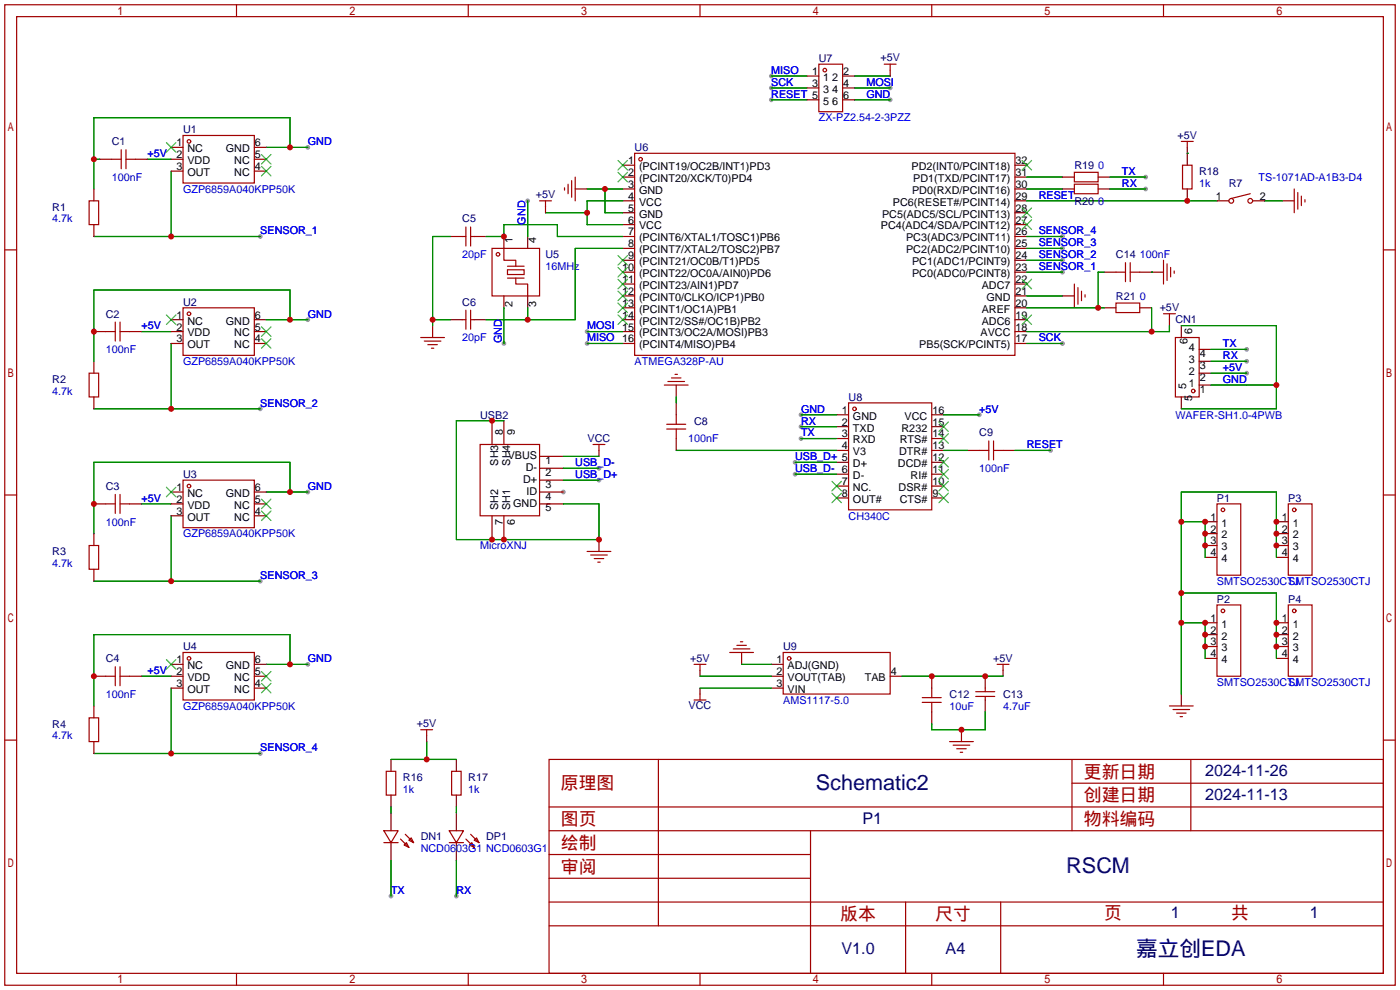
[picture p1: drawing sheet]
<svg xmlns="http://www.w3.org/2000/svg" width="299mm" height="212mm" viewBox="0 0 299 212" stroke-linecap="round" stroke-linejoin="round" font-family="sans-serif">
<g fill="#999">
<circle cx="120.4" cy="105.2" r=".51"/>
<circle cx="227.1" cy="53.1" r=".51"/>
<circle cx="227.1" cy="55.6" r=".51"/>
<circle cx="227.1" cy="58.2" r=".51"/>
<circle cx="227.1" cy="50.5" r=".51"/>
<circle cx="171.2" cy="88.6" r=".51"/>
<circle cx="171.2" cy="91.2" r=".51"/>
<circle cx="171.2" cy="93.7" r=".51"/>
<circle cx="169.9" cy="98.8" r=".51"/>
<circle cx="169.9" cy="101.3" r=".51"/>
<circle cx="209.3" cy="88.6" r=".51"/>
<circle cx="112.8" cy="42.9" r=".51"/>
<circle cx="107.7" cy="73.4" r=".51"/>
<circle cx="65.8" cy="142" r=".51"/>
<circle cx="55.6" cy="161" r=".51"/>
<circle cx="65.8" cy="105.2" r=".51"/>
<circle cx="55.6" cy="124.2" r=".51"/>
<circle cx="55.6" cy="87.4" r=".51"/>
<circle cx="65.8" cy="31.5" r=".51"/>
<circle cx="55.6" cy="50.5" r=".51"/>
<circle cx="65.8" cy="68.3" r=".51"/>
<circle cx="83.6" cy="191.5" r=".51"/>
<circle cx="97.5" cy="191.5" r=".51"/>
<circle cx="224.5" cy="96.3" r=".51"/>
<circle cx="128" cy="100.1" r=".51"/>
<circle cx="128" cy="102.6" r=".51"/>
<circle cx="266.4" cy="74.7" r=".51"/>
<circle cx="266.4" cy="77.2" r=".51"/>
<circle cx="266.4" cy="79.8" r=".51"/>
<circle cx="244.9" cy="37.8" r=".51"/>
<circle cx="244.9" cy="40.4" r=".51"/>
<circle cx="190.2" cy="21.3" r=".51"/>
<circle cx="190.2" cy="18.8" r=".51"/>
<circle cx="164.8" cy="21.3" r=".51"/>
<circle cx="164.8" cy="18.8" r=".51"/>
<circle cx="164.8" cy="16.3" r=".51"/>
<circle cx="125.5" cy="73.4" r=".51"/>
<circle cx="125.5" cy="70.9" r=".51"/>
<circle cx="227.1" cy="73.4" r=".51"/>
</g>
<g fill="none" stroke="#a10000" stroke-width=".25">
<path d="M1 1h297.2v209.6h-297.2zM3.6 3.6h292.1v204.4h-292.1zM50.5 1v2.6M100.1 1v2.6M149.6 1v2.6M175 13.7h5.1v10.2h-5.1zM189 13.7h2.5M190.2 13.7v1.3M199.1 1v2.6M248.7 1v2.6M23.9 34h2M25.9 32v4.1"/>
<path d="M26.9 34h2.1M26.9 32v4.1M39.1 29h15.3v10.1h-15.3zM121.4 39.4v2M122.2 38.6v3.6M122.9 37.8v5.1M135.6 32.8h81.3v43.1h-81.3zM229.6 36.8h5.1v2.1h-5.1zM229.6 39.4h5.1v2h-5.1zM252.5 30.2h2.5M252.7 35.3h2.1v5.1h-2.1zM253.7 30.2v1.3"/>
<path d="M1 53.4h2.6M19 42.9h2.1v5.1h-2.1zM98.8 50.5h.8M99.6 48.5v4.1M100.6 48.5v4.1M100.6 50.5h.7M105.2 53.1h10.1v10.1h-10.1zM107.7 53.1v2.5h2.5v1.3M108.5 57.7h3.5v1h-3.5zM108.5 56.9h3.5M108.5 59.4h3.5M110.2 59.4v1.3h2.6v2.5"/>
<path d="M115.3 42.9h2.6M116.6 42.9v1.3M120.6 40.1v.5M238.5 58.2h2M240.5 56.1v4.1M241.6 56.1v4.1M241.6 58.2h2M248.7 55.6v5.1M249.4 56.4v3.5M250.2 57.2v2M251 57.9v.5M267.2 41.4l-4.1 1"/>
<path d="M276.6 40.4v5.1M277.4 41.1v3.6M278.1 41.9v2M278.9 42.7v.5M295.7 53.4h2.5M19 79.8h2.1v5h-2.1zM22.6 70.9h2M24.6 68.8v4.1M25.7 68.8v4.1M25.7 70.9h2M39.1 65.8h15.3v10.1h-15.3zM89.9 72.1h5.1"/>
<path d="M90.7 72.9h3.5M91.4 73.7h2.1M92.2 74.4h.5M98.8 68.3h.8M99.6 66.3v4.1M100.6 66.3v4.1M100.6 68.3h.7M229.6 60.7v5.1M230.4 61.5v3.5M231.1 62.2v2.1M231.9 63v.5M238.5 64.8h5.1v2h-5.1z"/>
<path d="M248.7 67.1h2.5M249.9 67.1v1.2M251.2 72.1h5.1v12.7h-5.1zM102.6 95h12.7v15.2h-12.7zM126.7 95h2.6M128 95v1.3M142 82.3h5.1M142.5 91.7h4.1M142.5 90.7h4.1M142.7 81.5h3.6M143.5 80.8h2M144.3 80h.5"/>
<path d="M144.5 88.6v2.1M144.5 91.7v2M181.4 86.1h17.7v22.9h-17.7zM209.3 96.3h2M211.3 94.2v4.1M212.3 96.3h2.1M212.3 94.2v4.1M1 105.8h2.6M19 116.6h2.1v5.1h-2.1zM22.6 107.7h2M24.6 105.7v4M25.7 105.7v4"/>
<path d="M25.7 107.7h2M39.1 102.6h15.3v10.2h-15.3zM125.5 117.9h5.1M126.2 118.6h3.6M127 119.4h2M260.1 107.7h5.1v15.2h-5.1zM275.3 107.7h5.1v15.2h-5.1zM295.7 105.8h2.5M39.1 139.4h15.3v10.2h-15.3zM127.8 120.1h.5M156 139.4h5M156.7 138.7h3.6"/>
<path d="M157.5 137.9h2M158.2 137.2h.5M167.4 139.4h22.8v8.9h-22.8zM260.1 129.3h5.1v15.2h-5.1zM275.3 129.3h5.1v15.2h-5.1zM1 158.2h2.6M19 153.4h2.1v5.1h-2.1zM22.6 144.5h2M24.6 142.5v4.1M25.7 144.5h2M25.7 142.5v4.1M89.9 156h2.6"/>
<path d="M91.2 156v1.2M148.3 149.6h2.6M148.3 142h2.6M149.6 142v1.3M149.6 148.3v1.3M197.1 150.1h4.1M197.1 149.1h4.1M199.1 147.1v2M199.1 150.1v2M202.9 158.5h5.1M203.7 159.3h3.6M208.5 148.8h4.1"/>
<path d="M208.5 147.8h4.1M210.6 147.1v.7M210.6 148.8v.8M213.1 142h2.5M214.4 142v1.3M249.9 150.9h5.1M250.7 151.6h3.6M251.5 152.4h2M252.2 153.2h.5M295.7 158.2h2.5M82 177.5h3.1l-1.5 2.6zM82.5 164.8h2.1v5.1h-2.1z"/>
<path d="M85.6 179.3l1.8 1.8M86.6 178.3l1.8 1.8M87.9 179.1l.5 1-1-.5zM96 177.5h3.1l-1.6 2.6zM96.5 164.8h2.1v5.1h-2.1zM99.6 179.3l1.7 1.8M100.6 178.3l1.8 1.8M101.9 179.1l.5 1-1.1-.5zM117.3 162.3h178.4v45.7h-178.4zM117.3 177.5h178.4M117.3 172.5h178.4M140.7 162.3v35.6"/>
<path d="M173.2 177.5v30.5M204.5 160h2M205.2 160.8h.5M229.1 162.3v15.2M229.1 167.4h66.6M254.5 162.3v15.2M82 180.1h3.1M86.4 180.6l.5-.5 .5 1zM96 180.1h3.1M100.3 180.6l.5-.5 .5 1zM117.3 182.6h55.9M117.3 197.9h178.4"/>
<path d="M117.3 192.8h178.4M117.3 187.7h55.9M193.5 192.8v15.2M213.9 192.8v15.2M50.5 208v2.6M100.1 208v2.6M149.6 208v2.6M199.1 208v2.6M248.7 208v2.6"/>
<circle cx="176.3" cy="15" r=".38"/>
<circle cx="40.4" cy="30.2" r=".38"/>
<circle cx="136.9" cy="34" r=".38"/>
<circle cx="106.4" cy="54.4" r=".38"/>
<circle cx="263.1" cy="42.9" r=".51"/>
<circle cx="267.2" cy="42.9" r=".51"/>
<circle cx="40.4" cy="67.1" r=".38"/>
<circle cx="182.6" cy="87.4" r=".38"/>
<circle cx="255" cy="83.6" r=".38"/>
<circle cx="40.4" cy="103.9" r=".38"/>
<circle cx="261.4" cy="109" r=".38"/>
<circle cx="276.6" cy="109" r=".38"/>
<circle cx="261.4" cy="130.6" r=".38"/>
<circle cx="276.6" cy="130.6" r=".38"/>
<circle cx="40.4" cy="140.7" r=".38"/>
<circle cx="168.7" cy="140.7" r=".38"/>
</g>
<g fill="none" stroke="#870000" stroke-width=".25">
<path d="M172.5 16.3h2.5M172.5 18.8h2.5M180.1 16.3h2.5M180.1 18.8h2.5M190.2 15v1.3M21.3 34h2.6M29 34h2.5M36.6 34h2.5M36.6 31.5h2.5M36.6 36.6h2.5M54.4 34h2.5M54.4 31.5h2.5"/>
<path d="M54.4 36.6h2.5M133.1 35.3h2.5M133.1 37.8h2.5M172.5 21.3h2.5M180.1 21.3h2.5M216.9 35.3h2.6M216.9 37.8h2.6M227.1 37.8h2.5M234.7 37.8h2.5M253.7 31.5v3.8M20.1 40.4v2.5M20.1 48v2.5"/>
<path d="M96.3 50.5h2.5M101.3 50.5h2.6M107.7 50.5v2.6M112.8 50.5v2.6M116.6 44.2v1.3M122.9 40.4h2.6M133.1 40.4h2.5M133.1 42.9h2.5M133.1 45.5h2.5M133.1 48h2.5M133.1 50.5h2.5M133.1 53.1h2.5"/>
<path d="M133.1 55.6h2.5M133.1 58.2h2.5M216.9 40.4h2.6M216.9 42.9h2.6M216.9 45.5h2.6M216.9 48h2.6M216.9 50.5h2.6M216.9 53.1h2.6M216.9 55.6h2.6M216.9 58.2h2.6M227.1 40.4h2.5M234.7 40.4h2.5"/>
<path d="M236 58.2h2.5M243.6 58.2h5.1M253.7 40.4v2.5M260.1 42.9h2.5M267.7 42.9h2.6M274.1 42.9h2.5M20.1 70.9h2.5M20.1 77.2v2.6M27.7 70.9h2.5M36.6 68.3h2.5M36.6 70.9h2.5M36.6 73.4h2.5"/>
<path d="M54.4 68.3h2.5M54.4 70.9h2.5M54.4 73.4h2.5M92.5 69.6v2.5M96.3 68.3h2.5M101.3 68.3h2.6M107.7 63.2v2.6M112.8 63.2v2.6M133.1 60.7h2.5M133.1 63.2h2.5M133.1 65.8h2.5M133.1 68.3h2.5"/>
<path d="M133.1 70.9h2.5M133.1 73.4h2.5M216.9 60.7h2.6M216.9 63.2h2.6M216.9 65.8h2.6M216.9 68.3h2.6M216.9 70.9h2.6M216.9 73.4h2.6M227.1 63.2h2.5M236 65.8h2.5M243.6 65.8h2.5M249.9 68.3v1.3"/>
<path d="M252.5 69.6v2.5M256.3 79.8h2.5M256.3 77.2h2.5M256.3 74.7h2.5M20.1 84.8v2.6M105.2 89.9v5.1M107.7 89.9v5.1M115.3 97.5h5.1M128 96.3v1.2M144.5 82.3v2.5M144.5 86.1v2.5M144.5 93.7v2.6"/>
<path d="M178.8 88.6h2.6M178.8 91.2h2.6M178.8 93.7h2.6M178.8 96.3h2.6M178.8 98.8h2.6M199.1 88.6h2.6M199.1 91.2h2.6M199.1 93.7h2.6M199.1 96.3h2.6M199.1 98.8h2.6M206.8 96.3h2.5M214.4 96.3h2.5"/>
<path d="M252.5 84.8v2.6M256.3 82.3h2.5M20.1 114v2.6M20.1 107.7h2.5M27.7 107.7h2.5M36.6 107.7h2.5M36.6 105.2h2.5M36.6 110.2h2.5M54.4 107.7h2.5M54.4 105.2h2.5M54.4 110.2h2.5M105.2 110.2v5.1"/>
<path d="M107.7 110.2v5.1M115.3 107.7h5.1M115.3 105.2h5.1M115.3 102.6h5.1M115.3 100.1h5.1M128 115.3v2.6M178.8 101.3h2.6M178.8 103.9h2.6M178.8 106.4h2.6M199.1 101.3h2.6M199.1 103.9h2.6M199.1 106.4h2.6"/>
<path d="M257.6 111.5h2.5M257.6 114h2.5M257.6 116.6h2.5M257.6 119.1h2.5M272.8 111.5h2.5M272.8 114h2.5M272.8 116.6h2.5M272.8 119.1h2.5M20.1 121.7v2.5M158.5 139.4v2.6M257.6 133.1h2.5M257.6 135.6h2.5"/>
<path d="M257.6 138.2h2.5M272.8 133.1h2.5M272.8 135.6h2.5M272.8 138.2h2.5M20.1 150.9v2.5M20.1 158.5v2.5M20.1 144.5h2.5M27.7 144.5h2.5M36.6 144.5h2.5M36.6 142h2.5M36.6 147.1h2.5M54.4 144.5h2.5"/>
<path d="M54.4 142h2.5M54.4 147.1h2.5M91.2 157.2v1.3M149.6 143.3v1.2M149.6 147.1v1.2M164.8 144.5h2.6M164.8 142h2.6M164.8 147.1h2.6M190.2 144.5h2.6M199.1 144.5v2.6M199.1 152.1v2.6M205.5 156v2.5"/>
<path d="M210.6 144.5v2.6M210.6 149.6v2.5M214.4 143.3v1.2M252.5 148.3v2.6M257.6 140.7h2.5M272.8 140.7h2.5M83.6 162.3v2.5M83.6 169.9v2.6M83.6 173.7v3.8M97.5 162.3v2.5M97.5 169.9v2.6M97.5 173.7v3.8"/>
<path d="M83.6 180.1v3.8M97.5 180.1v3.8"/>
</g>
<g fill="none" stroke="#3c3" stroke-width=".25">
<path d="M35.6 30.5l2 2M37.6 30.5l-2 2M55.9 33l2 2.1M55.9 35.6l2 2M57.9 33l-2 2.1M57.9 35.6l-2 2M132.1 34.3l2 2M132.1 36.8l2 2.1M134.1 34.3l-2 2M134.1 36.8l-2 2.1M218.4 34.3l2.1 2M220.5 34.3l-2.1 2"/>
<path d="M132.1 54.6l2 2M132.1 57.2l2 2M132.1 59.7l2 2M134.1 54.6l-2 2M134.1 57.2l-2 2M134.1 59.7l-2 2M218.4 59.7l2.1 2M218.4 47l2.1 2M218.4 44.4l2.1 2.1M220.5 59.7l-2.1 2M220.5 47l-2.1 2M220.5 44.4l-2.1 2.1"/>
<path d="M35.6 67.3l2 2M37.6 67.3l-2 2M55.9 69.8l2 2.1M55.9 72.4l2 2M57.9 69.8l-2 2.1M57.9 72.4l-2 2M132.1 62.2l2 2.1M132.1 64.8l2 2M132.1 67.3l2 2M134.1 62.2l-2 2.1M134.1 64.8l-2 2M134.1 67.3l-2 2"/>
<path d="M218.4 67.3l2.1 2M220.5 67.3l-2.1 2M200.7 97.8l2 2M200.7 92.7l2 2M200.7 90.2l2 2M202.7 97.8l-2 2M202.7 92.7l-2 2M202.7 90.2l-2 2M35.6 104.1l2 2.1M37.6 104.1l-2 2.1M55.9 106.7l2 2M55.9 109.2l2 2.1"/>
<path d="M57.9 106.7l-2 2M57.9 109.2l-2 2.1M177.8 102.9l2 2M177.8 105.4l2 2M179.8 102.9l-2 2M179.8 105.4l-2 2M200.7 105.4l2 2M200.7 102.9l2 2M200.7 100.3l2 2.1M202.7 105.4l-2 2M202.7 102.9l-2 2M202.7 100.3l-2 2.1"/>
<path d="M35.6 141l2 2M37.6 141l-2 2M55.9 143.5l2 2M55.9 146.1l2 2M57.9 143.5l-2 2M57.9 146.1l-2 2"/>
</g>
<g fill="none" stroke="#008700" stroke-width=".25">
<path d="M164.8 18.8h7.7M164.8 16.3h7.7M182.6 18.8h7.6M182.6 16.3h7.6M20.1 34h1.2M31.5 34h5.1M36.6 36.6v13.9M56.9 31.5h8.9M62 31.5v-6.4h-41.9v15.3M164.8 21.3h7.7M182.6 21.3h7.6M219.5 37.8h7.6"/>
<path d="M237.2 37.8h7.7M253.7 32.8h.1M20.1 50.5h35.5M96.3 50.5h-3.8v19.1M103.9 50.5h3.8v-2.5h11.4v2.5h14M112.8 42.9v7.6M116.6 45.5h8.9M125.5 40.4h7.6M129.3 40.4v5.1h3.8M133.1 42.9h-7.6v5.1h7.6M133.1 53.1h-10.2v15.2h-19M219.5 42.9h40.6"/>
<path d="M219.5 40.4h7.6M219.5 53.1h7.6M219.5 55.6h7.6M219.5 58.2h7.6M219.5 50.5h7.6M236 58.2h-1.3v7.6M237.2 40.4h7.7M246.1 58.2h.1M270.3 42.9h3.8M30.2 70.9h6.4M36.6 73.4v14M56.9 68.3h8.9"/>
<path d="M62 68.3v-6.3h-41.9v15.2M92.5 68.3h3.8M107.7 65.8v7.6M112.8 65.8v2.5M125.5 70.9h7.6M125.5 73.4h7.6M219.5 63.2h7.6M219.5 65.8h16.5M219.5 73.4h7.6M246.1 65.8v5.1M249.9 69.6v1.3h-30.4M252.5 69.6h20.3v17.8h-20.3"/>
<path d="M258.8 74.7h7.6M258.8 77.2h7.6M258.8 79.8h7.6M20.1 87.4h35.5M107.7 89.9h-10.2v25.4h30.5v-7.6h-7.6M120.4 97.5h7.6M144.5 96.3h34.3M144.5 84.8v1.3M169.9 98.8h8.9M171.2 88.6h7.6M171.2 91.2h7.6M171.2 93.7h7.6"/>
<path d="M201.7 88.6h7.6M201.7 96.3h5.1M216.9 96.3h7.6M258.8 82.3h14M30.2 107.7h6.4M36.6 110.2v14M56.9 105.2h8.9M62 105.2v-6.4h-41.9v15.2M120.4 100.1h7.6M120.4 102.6h7.6M169.9 101.3h8.9M252.5 111.5h5.1v7.6"/>
<path d="M272.8 119.1v-13.9h-20.3v43.1M20.1 124.2h35.5M252.5 133.1h5.1v7.6M252.5 126.7h20.3v14M30.2 144.5h6.4M36.6 147.1v13.9M56.9 142h8.9M62 142v-6.4h-41.9v15.3M91.2 158.5v3.8M149.6 144.5h15.2M149.6 147.1h15.2M158.5 142h6.3"/>
<path d="M192.8 144.5h21.6M210.6 152.1v3.9h-11.5v-1.3M20.1 161h35.5M83.6 172.5v1.2M83.6 162.3h13.9M97.5 172.5v1.2M83.6 183.9v7.6M97.5 183.9v7.6"/>
</g>
<g fill="#c00">
<circle cx="125.5" cy="45.5" r=".63"/>
<circle cx="129.3" cy="40.4" r=".63"/>
<circle cx="253.7" cy="42.9" r=".63"/>
<circle cx="257.6" cy="111.5" r=".63"/>
<circle cx="252.5" cy="111.5" r=".63"/>
<circle cx="252.5" cy="126.7" r=".63"/>
<circle cx="252.5" cy="133.1" r=".63"/>
<circle cx="257.6" cy="133.1" r=".63"/>
<circle cx="272.8" cy="133.1" r=".63"/>
<circle cx="257.6" cy="114" r=".63"/>
<circle cx="257.6" cy="116.6" r=".63"/>
<circle cx="272.8" cy="111.5" r=".63"/>
<circle cx="272.8" cy="114" r=".63"/>
<circle cx="272.8" cy="116.6" r=".63"/>
<circle cx="257.6" cy="135.6" r=".63"/>
<circle cx="257.6" cy="138.2" r=".63"/>
<circle cx="272.8" cy="135.6" r=".63"/>
<circle cx="272.8" cy="138.2" r=".63"/>
<circle cx="107.7" cy="50.5" r=".63"/>
<circle cx="92.5" cy="68.3" r=".63"/>
<circle cx="112.8" cy="68.3" r=".63"/>
<circle cx="62" cy="142" r=".63"/>
<circle cx="20.1" cy="144.5" r=".63"/>
<circle cx="36.6" cy="161" r=".63"/>
<circle cx="62" cy="105.2" r=".63"/>
<circle cx="20.1" cy="107.7" r=".63"/>
<circle cx="36.6" cy="124.2" r=".63"/>
<circle cx="36.6" cy="87.4" r=".63"/>
<circle cx="62" cy="31.5" r=".63"/>
<circle cx="20.1" cy="34" r=".63"/>
<circle cx="36.6" cy="50.5" r=".63"/>
<circle cx="62" cy="68.3" r=".63"/>
<circle cx="20.1" cy="70.9" r=".63"/>
<circle cx="91.2" cy="162.3" r=".63"/>
<circle cx="199.1" cy="144.5" r=".63"/>
<circle cx="210.6" cy="144.5" r=".63"/>
<circle cx="205.5" cy="156" r=".63"/>
<circle cx="105.2" cy="115.3" r=".63"/>
<circle cx="107.7" cy="115.3" r=".63"/>
<circle cx="128" cy="115.3" r=".63"/>
<circle cx="105.2" cy="89.9" r=".63"/>
<circle cx="272.8" cy="82.3" r=".63"/>
<circle cx="246.1" cy="70.9" r=".63"/>
<circle cx="234.7" cy="65.8" r=".63"/>
</g>
<g font-size="4.6" fill="#000080">
<text x="174.4" y="168.8">Schematic2</text>
<text x="227.9" y="186.6">RSCM</text>
<text x="242.8" y="204.3">嘉立创EDA</text>
</g>
<g font-size="3.8" fill="#a00000">
<text x="231.6" y="166.2">更新日期</text>
<text x="119.9" y="168.7">原理图</text>
<text x="231.6" y="171.3">创建日期</text>
<text x="119.9" y="176.3">图页</text>
<text x="231.6" y="176.3">物料编码</text>
<text x="119.9" y="181.4">绘制</text>
<text x="119.9" y="186.5">审阅</text>
<text x="179.6" y="196.7">版本</text>
<text x="199.9" y="196.7">尺寸</text>
<text x="236" y="196.4">页</text>
<text x="263.1" y="196.4">共</text>
</g>
<g font-size="3.5" fill="#000080">
<text x="257.6" y="165.9">2024-11-26</text>
<text x="257.6" y="171">2024-11-13</text>
<text x="184.3" y="176">P1</text>
<text x="250.2" y="196.1">1</text>
<text x="280" y="196.1">1</text>
<text x="179.8" y="204">V1.0</text>
<text x="202.1" y="204">A4</text>
</g>
<g font-size="2.3" fill="#00f">
<text x="164.8" y="15.8">MISO</text>
<text x="164.8" y="20.9">RESET 5</text>
<text x="164.8" y="18.3">SCK</text>
<text x="185.2" y="20.9">GND</text>
<text x="185.2" y="18.3">MOSI</text>
<text x="175" y="26">ZX-PZ2.54-2-3PZZ</text>
<text x="31.5" y="33.6">+5V</text>
<text x="65.8" y="31">GND</text>
<text x="23.9" y="38.7">100nF</text>
<text x="39.1" y="41.2">GZP6859A040KPP50K</text>
<text x="234.7" y="36.1">0</text>
<text x="239.8" y="37.4">TX</text>
<text x="239.8" y="39.9">RX</text>
<text x="256.3" y="39.9">1k</text>
<text x="269" y="38.7">TS-1071AD-A1B3-D4</text>
<text x="11.2" y="47.5">4.7k</text>
<text x="222" y="42.5">RESET</text>
<text x="234.7" y="43.7">0</text>
<text x="55.6" y="50.1">SENSOR_1</text>
<text x="112.3" y="48" transform="rotate(-90 112.3 48)">GND</text>
<text x="222" y="52.6">SENSOR_3</text>
<text x="222" y="50.1">SENSOR_4</text>
<text x="98.8" y="55.2">20pF</text>
<text x="116.6" y="57.7">16MHz</text>
<text x="222" y="55.2">SENSOR_2</text>
<text x="222" y="57.7">SENSOR_1</text>
<text x="243.6" y="55.2">100nF</text>
<text x="243.6" y="64.1">0</text>
<text x="30.2" y="70.4">+5V</text>
<text x="65.8" y="67.9">GND</text>
<text x="125.5" y="70.4">MOSI 15</text>
<text x="22.6" y="75.5">100nF</text>
<text x="98.8" y="72.9">20pF</text>
<text x="107.2" y="73.4" transform="rotate(-90 107.2 73.4)">GND</text>
<text x="125.5" y="72.9">MISO 16</text>
<text x="222" y="72.9">SCK</text>
<text x="261.4" y="74.2">TX</text>
<text x="261.4" y="76.8">RX</text>
<text x="39.1" y="78">GZP6859A040KPP50K</text>
<text x="135.6" y="78">ATMEGA328P-AU</text>
<text x="261.4" y="79.3">+5V</text>
<text x="261.4" y="81.8">GND</text>
<text x="11.2" y="84.4">4.7k</text>
<text x="55.6" y="86.9">SENSOR_2</text>
<text x="171.2" y="88.2">GND</text>
<text x="209.3" y="88.2">+5V</text>
<text x="251.2" y="89.5">WAFER-SH1.0-4PWB</text>
<text x="147.1" y="94.5">100nF</text>
<text x="171.2" y="90.7">RX</text>
<text x="171.2" y="93.3">TX</text>
<text x="219.5" y="95.8">RESET</text>
<text x="122.9" y="99.6">USB_D-</text>
<text x="169.9" y="98.3">USB_D+ 5</text>
<text x="169.9" y="100.9">USB_D- 6</text>
<text x="209.3" y="100.9">100nF</text>
<text x="30.2" y="107.2">+5V</text>
<text x="65.8" y="104.7">GND</text>
<text x="122.9" y="102.2">USB_D+</text>
<text x="22.6" y="112.3">100nF</text>
<text x="181.4" y="111">CH340C</text>
<text x="39.1" y="114.9">GZP6859A040KPP50K</text>
<text x="102.6" y="117.4">MicroXNJ</text>
<text x="11.2" y="121.2">4.7k</text>
<text x="55.6" y="123.7">SENSOR_3</text>
<text x="260.1" y="125">SMTSO2530CTJ</text>
<text x="275.3" y="125">SMTSO2530CTJ</text>
<text x="65.8" y="141.5">GND</text>
<text x="22.6" y="149.1">100nF</text>
<text x="31.5" y="144.1">+5V</text>
<text x="260.1" y="146.6">SMTSO2530CTJ</text>
<text x="275.3" y="146.6">SMTSO2530CTJ</text>
<text x="39.1" y="151.7">GZP6859A040KPP50K</text>
<text x="167.4" y="150.4">AMS1117-5.0</text>
<text x="202.9" y="151.7">10uF</text>
<text x="214.4" y="151.7">4.7uF</text>
<text x="11.2" y="158">4.7k</text>
<text x="55.6" y="160.6">SENSOR_4</text>
<text x="86.1" y="169.5">1k</text>
<text x="100.1" y="169.5">1k</text>
<text x="89.9" y="182.2">NCD0603G1 NCD0603G1</text>
<text x="83.6" y="191.1">TX</text>
<text x="97.5" y="191.1">RX</text>
</g>
<g font-size="2.3">
<text x="173.6" y="16">1</text>
<text x="175.9" y="17.3">1</text>
<text x="177.9" y="17.3">2</text>
<text x="180.2" y="16">2</text>
<text x="173.6" y="18.6">3</text>
<text x="175.9" y="19.8">3</text>
<text x="175.9" y="22.4">5</text>
<text x="177.9" y="22.4">6</text>
<text x="177.9" y="19.8">4</text>
<text x="180.2" y="21.1">6</text>
<text x="180.2" y="18.6">4</text>
<text x="37.7" y="33.8">2</text>
<text x="37.7" y="31.3">1</text>
<text x="40.1" y="35.1">VDD</text>
<text x="40.1" y="32.5">NC</text>
<text x="48.3" y="32.5">GND</text>
<text x="50.1" y="35.1">NC</text>
<text x="54.5" y="31.3">6</text>
<text x="54.5" y="33.8">5</text>
<text x="134.2" y="35.1">1</text>
<text x="217" y="35.1">32</text>
<text x="37.7" y="36.3">3</text>
<text x="40.1" y="37.6">OUT</text>
<text x="50.1" y="37.6">NC</text>
<text x="54.5" y="36.3">4</text>
<text x="134.2" y="37.6">2</text>
<text x="134.2" y="40.2">3</text>
<text x="136.6" y="36.3">(PCINT19/OC2B/INT1)PD3</text>
<text x="136.6" y="38.9">(PCINT20/XCK/T0)PD4</text>
<text x="136.6" y="41.4">GND</text>
<text x="194.8" y="36.3">PD2(INT0/PCINT18)</text>
<text x="194.9" y="41.4">PD0(RXD/PCINT16)</text>
<text x="195.2" y="38.9">PD1(TXD/PCINT17)</text>
<text x="217" y="40.2">30</text>
<text x="217" y="37.6">31</text>
<text x="134.2" y="42.7">4</text>
<text x="134.2" y="45.2">5</text>
<text x="134.2" y="47.8">6</text>
<text x="136.6" y="44">VCC</text>
<text x="136.6" y="46.5">GND</text>
<text x="188.5" y="46.5">PC5(ADC5/SCL/PCINT13)</text>
<text x="190.8" y="44">PC6(RESET#/PCINT14)</text>
<text x="217" y="47.8">27</text>
<text x="217" y="45.2">28</text>
<text x="217" y="42.7">29</text>
<text x="259.8" y="42.7">1</text>
<text x="269.2" y="42.7">2</text>
<text x="109.5" y="51.8" transform="rotate(-90 109.5 51.8)">1</text>
<text x="114.6" y="51.8" transform="rotate(-90 114.6 51.8)">4</text>
<text x="134.2" y="50.3">7</text>
<text x="134.2" y="52.9">8</text>
<text x="136.6" y="49">VCC</text>
<text x="136.6" y="51.6">(PCINT6/XTAL1/TOSC1)PB6</text>
<text x="188.3" y="49">PC4(ADC4/SDA/PCINT12)</text>
<text x="193.7" y="51.6">PC3(ADC3/PCINT11)</text>
<text x="217" y="52.9">25</text>
<text x="217" y="50.3">26</text>
<text x="132.9" y="57.9">10</text>
<text x="134.2" y="55.4">9</text>
<text x="136.6" y="54.1">(PCINT7/XTAL2/TOSC2)PB7</text>
<text x="136.6" y="56.7">(PCINT21/OC0B/T1)PD5</text>
<text x="136.6" y="59.2">(PCINT22/OC0A/AIN0)PD6</text>
<text x="193.7" y="54.1">PC2(ADC2/PCINT10)</text>
<text x="194.9" y="59.2">PC0(ADC0/PCINT8)</text>
<text x="194.9" y="56.7">PC1(ADC1/PCINT9)</text>
<text x="217" y="57.9">23</text>
<text x="217" y="55.4">24</text>
<text x="109.5" y="65.5" transform="rotate(-90 109.5 65.5)">2</text>
<text x="114.6" y="65.5" transform="rotate(-90 114.6 65.5)">3</text>
<text x="132.9" y="60.5">11</text>
<text x="132.9" y="63">12</text>
<text x="132.9" y="65.6">13</text>
<text x="136.6" y="61.7">(PCINT23/AIN1)PD7</text>
<text x="136.6" y="64.3">(PCINT0/CLKO/ICP1)PB0</text>
<text x="209.8" y="61.7">ADC7</text>
<text x="210.8" y="64.3">GND</text>
<text x="217" y="65.6">20</text>
<text x="217" y="63">21</text>
<text x="217" y="60.5">22</text>
<text x="37.7" y="70.6">2</text>
<text x="37.7" y="68.1">1</text>
<text x="40.1" y="71.9">VDD</text>
<text x="40.1" y="69.4">NC</text>
<text x="48.3" y="69.4">GND</text>
<text x="50.1" y="71.9">NC</text>
<text x="54.5" y="68.1">6</text>
<text x="54.5" y="70.6">5</text>
<text x="132.9" y="68.1">14</text>
<text x="136.6" y="66.8">(PCINT1/OC1A)PB1</text>
<text x="136.6" y="69.4">(PCINT2/SS#/OC1B)PB2</text>
<text x="136.6" y="71.9">(PCINT3/OC2A/MOSI)PB3</text>
<text x="209.6" y="71.9">AVCC</text>
<text x="209.8" y="69.4">ADC6</text>
<text x="209.8" y="66.8">AREF</text>
<text x="217" y="70.6">18</text>
<text x="217" y="68.1">19</text>
<text x="254.8" y="71.4" transform="rotate(-90 254.8 71.4)">6</text>
<text x="37.7" y="73.2">3</text>
<text x="40.1" y="74.4">OUT</text>
<text x="50.1" y="74.4">NC</text>
<text x="54.5" y="73.2">4</text>
<text x="136.6" y="74.4">(PCINT4/MISO)PB4</text>
<text x="196.5" y="74.4">PB5(SCK/PCINT5)</text>
<text x="217" y="73.2">17</text>
<text x="253.8" y="73.4" transform="rotate(-90 253.8 73.4)">6</text>
<text x="254.1" y="77.6">3</text>
<text x="254.1" y="75">4</text>
<text x="256.4" y="76.3">4</text>
<text x="253.5" y="83.2" transform="rotate(-90 253.5 83.2)">5</text>
<text x="254.1" y="82.6">1</text>
<text x="254.1" y="80.1">2</text>
<text x="256.4" y="83.9">1</text>
<text x="256.4" y="81.4">2</text>
<text x="256.4" y="78.8">3</text>
<text x="179.9" y="88.4">1</text>
<text x="182.3" y="89.7">GND</text>
<text x="193.3" y="89.7">VCC</text>
<text x="199.3" y="88.4">16</text>
<text x="254.8" y="85.8" transform="rotate(-90 254.8 85.8)">5</text>
<text x="107.5" y="93" transform="rotate(-90 107.5 93)">8</text>
<text x="110" y="93" transform="rotate(-90 110 93)">9</text>
<text x="179.9" y="91">2</text>
<text x="179.9" y="93.5">3</text>
<text x="182.3" y="92.2">TXD</text>
<text x="182.3" y="94.8">RXD</text>
<text x="192.3" y="94.8">RTS#</text>
<text x="192.7" y="92.2">R232</text>
<text x="199.3" y="93.5">14</text>
<text x="199.3" y="91">15</text>
<text x="106.5" y="99.5" transform="rotate(-90 106.5 99.5)">SH3</text>
<text x="108.5" y="98.1">VBUS</text>
<text x="109" y="99.5" transform="rotate(-90 109 99.5)">SH4</text>
<text x="112.4" y="100.7">D-</text>
<text x="116.6" y="101.7">2</text>
<text x="116.6" y="99.2">1</text>
<text x="179.9" y="96">4</text>
<text x="182.3" y="97.3">V3</text>
<text x="182.3" y="99.8">D+</text>
<text x="191.9" y="99.8">DCD#</text>
<text x="192.2" y="97.3">DTR#</text>
<text x="199.3" y="101.1">11</text>
<text x="199.3" y="98.6">12</text>
<text x="199.3" y="96">13</text>
<text x="37.7" y="107.5">2</text>
<text x="37.7" y="104.9">1</text>
<text x="40.1" y="106.2">NC</text>
<text x="48.3" y="106.2">GND</text>
<text x="54.5" y="104.9">6</text>
<text x="54.5" y="107.5">5</text>
<text x="111.8" y="103.2">D+</text>
<text x="112.5" y="105.8">ID</text>
<text x="116.6" y="106.8">4</text>
<text x="116.6" y="104.2">3</text>
<text x="179.9" y="103.7">7</text>
<text x="179.9" y="106.2">8</text>
<text x="182.3" y="102.4">D-</text>
<text x="182.3" y="104.9">NC.</text>
<text x="182.3" y="107.5">OUT#</text>
<text x="192" y="104.9">DSR#</text>
<text x="192.3" y="107.5">CTS#</text>
<text x="194.6" y="102.4">RI#</text>
<text x="199.3" y="106.2">9</text>
<text x="199.3" y="103.7">10</text>
<text x="37.7" y="110">3</text>
<text x="40.1" y="111.3">OUT</text>
<text x="40.1" y="108.7">VDD</text>
<text x="50.1" y="108.7">NC</text>
<text x="50.1" y="111.3">NC</text>
<text x="54.5" y="110">4</text>
<text x="106.5" y="109" transform="rotate(-90 106.5 109)">SH2</text>
<text x="107.5" y="112.3" transform="rotate(-90 107.5 112.3)">7</text>
<text x="109" y="109" transform="rotate(-90 109 109)">SH1</text>
<text x="109.7" y="108.3">GND</text>
<text x="110" y="112.3" transform="rotate(-90 110 112.3)">6</text>
<text x="116.6" y="109.3">5</text>
<text x="258.7" y="111.3">1</text>
<text x="258.7" y="113.8">2</text>
<text x="261" y="112.5">1</text>
<text x="273.9" y="111.3">1</text>
<text x="273.9" y="113.8">2</text>
<text x="276.3" y="112.5">1</text>
<text x="258.7" y="116.4">3</text>
<text x="258.7" y="118.9">4</text>
<text x="261" y="115.1">2</text>
<text x="261" y="117.6">3</text>
<text x="273.9" y="116.4">3</text>
<text x="273.9" y="118.9">4</text>
<text x="276.3" y="115.1">2</text>
<text x="276.3" y="117.6">3</text>
<text x="261" y="120.2">4</text>
<text x="276.3" y="120.2">4</text>
<text x="258.7" y="132.9">1</text>
<text x="258.7" y="135.4">2</text>
<text x="258.7" y="137.9">3</text>
<text x="261" y="134.1">1</text>
<text x="261" y="136.7">2</text>
<text x="273.9" y="132.9">1</text>
<text x="273.9" y="135.4">2</text>
<text x="273.9" y="137.9">3</text>
<text x="276.3" y="134.1">1</text>
<text x="276.3" y="136.7">2</text>
<text x="37.7" y="141.8">1</text>
<text x="40.1" y="143">NC</text>
<text x="48.3" y="143">GND</text>
<text x="54.5" y="141.8">6</text>
<text x="166" y="141.8">1</text>
<text x="168.3" y="143">ADJ(GND)</text>
<text x="258.7" y="140.5">4</text>
<text x="261" y="139.2">3</text>
<text x="261" y="141.8">4</text>
<text x="273.9" y="140.5">4</text>
<text x="276.3" y="139.2">3</text>
<text x="276.3" y="141.8">4</text>
<text x="37.7" y="146.8">3</text>
<text x="37.7" y="144.3">2</text>
<text x="40.1" y="148.1">OUT</text>
<text x="40.1" y="145.6">VDD</text>
<text x="50.1" y="145.6">NC</text>
<text x="50.1" y="148.1">NC</text>
<text x="54.5" y="144.3">5</text>
<text x="54.5" y="146.8">4</text>
<text x="166" y="144.3">2</text>
<text x="166" y="146.8">3</text>
<text x="168.3" y="145.6">VOUT(TAB)</text>
<text x="168.3" y="148.1">VIN</text>
<text x="184.8" y="145.6">TAB</text>
<text x="190.4" y="144.3">4</text>
</g>
<g font-size="2.3" fill="#000080">
<text x="175" y="13.3">U7</text>
<text x="188.2" y="13.1">+5V</text>
<text x="39.1" y="28.5">U1</text>
<text x="251.7" y="29.6">+5V</text>
<text x="23.9" y="31">C1</text>
<text x="135.6" y="32.3">U6</text>
<text x="229.6" y="36.1">R19</text>
<text x="256.3" y="37.4">R18</text>
<text x="262.6" y="39.9">R7</text>
<text x="11.2" y="45">R1</text>
<text x="98.8" y="47.5">C5</text>
<text x="114.5" y="42.3">+5V</text>
<text x="229.6" y="43.7">R20</text>
<text x="116.6" y="55.2">U5</text>
<text x="238.5" y="55.2">C14</text>
<text x="39.1" y="65.3">U2</text>
<text x="98.8" y="65.3">C6</text>
<text x="238.5" y="64.1">R21</text>
<text x="22.6" y="67.9">C2</text>
<text x="247.9" y="66.5">+5V</text>
<text x="251.2" y="69.1">CN1</text>
<text x="11.2" y="81.8">R2</text>
<text x="102.6" y="89.5">USB2</text>
<text x="181.4" y="85.6">U8</text>
<text x="125.6" y="94.5">VCC</text>
<text x="148.3" y="90.7">C8</text>
<text x="209.3" y="93.3">C9</text>
<text x="22.6" y="104.7">C3</text>
<text x="39.1" y="102.2">U3</text>
<text x="260.1" y="107.2">P1</text>
<text x="275.3" y="107.2">P3</text>
<text x="11.2" y="118.7">R3</text>
<text x="260.1" y="128.8">P2</text>
<text x="275.3" y="128.8">P4</text>
<text x="22.6" y="141.5">C4</text>
<text x="39.1" y="139">U4</text>
<text x="147.5" y="141.4">+5V</text>
<text x="167.4" y="139">U9</text>
<text x="212.3" y="141.4">+5V</text>
<text x="202.9" y="149.1">C12</text>
<text x="214.4" y="149.1">C13</text>
<text x="11.2" y="155.5">R4</text>
<text x="89.1" y="155.4">+5V</text>
<text x="147.2" y="151.5">VCC</text>
<text x="86.1" y="166.9">R16</text>
<text x="100.1" y="166.9">R17</text>
<text x="89.9" y="179.6">DN1</text>
<text x="103.9" y="179.6">DP1</text>
</g>
</svg>
